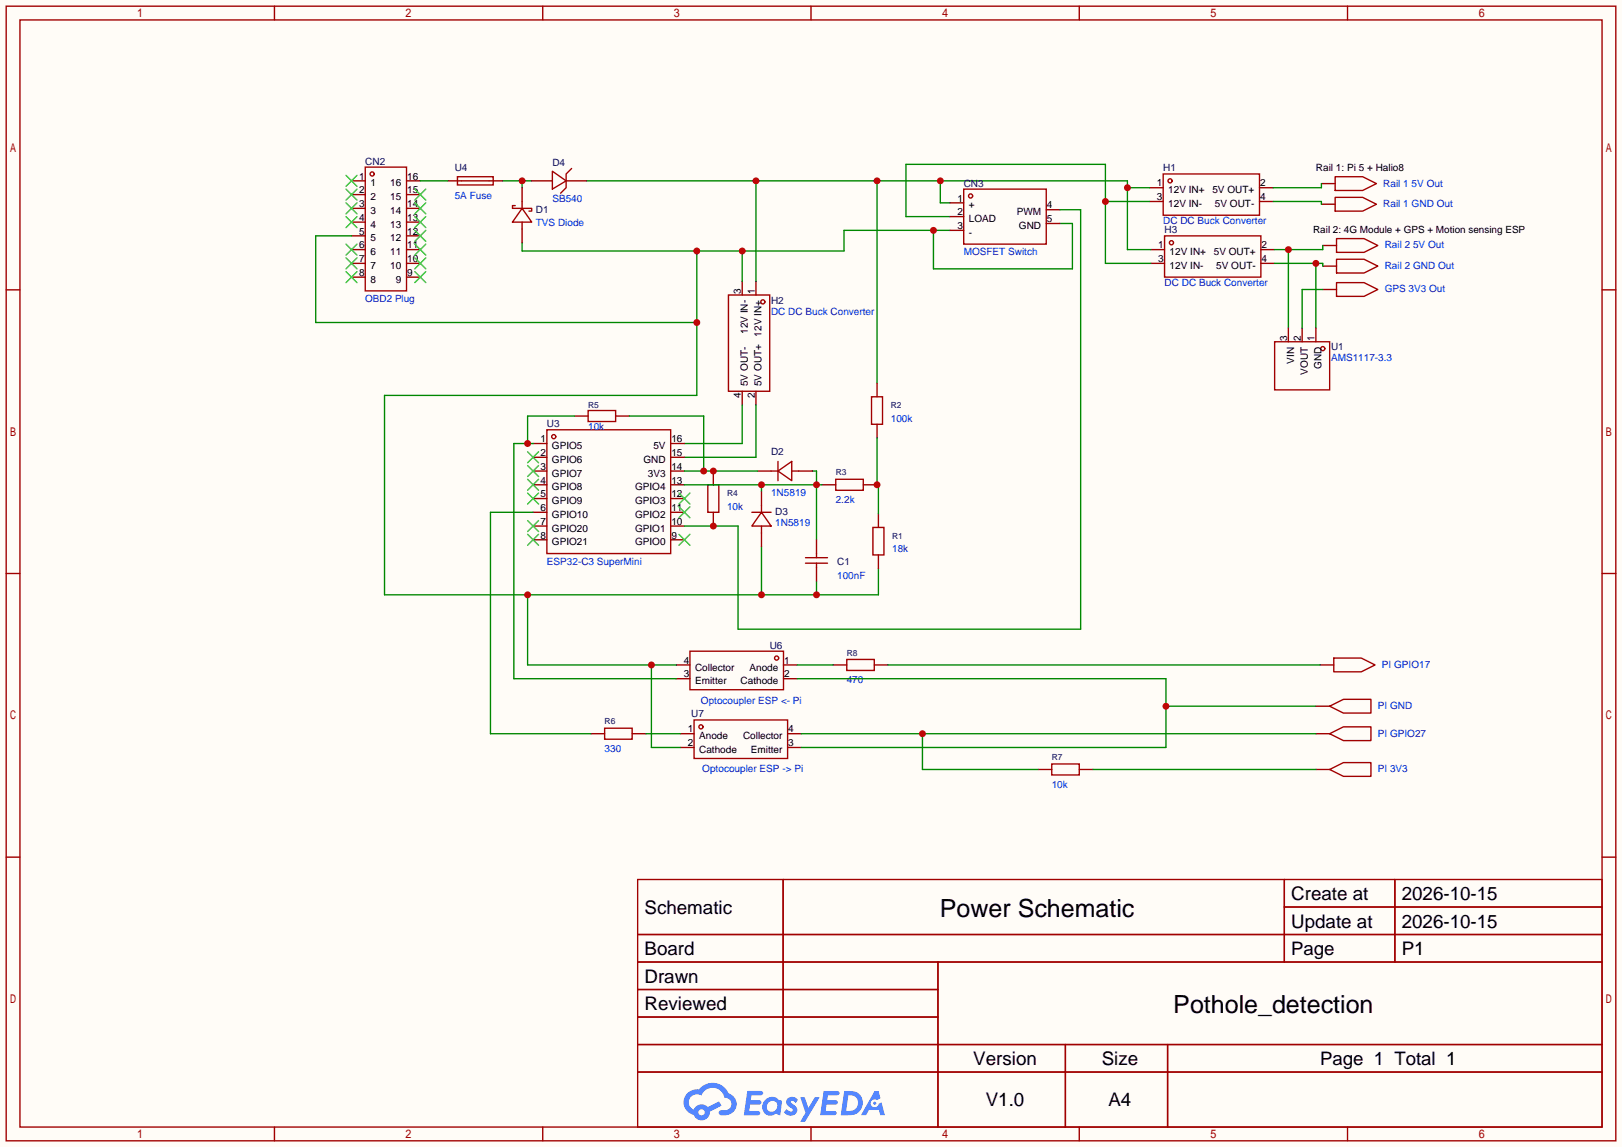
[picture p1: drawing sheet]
<svg xmlns="http://www.w3.org/2000/svg" width="299mm" height="212mm" viewBox="0 0 299 212" stroke-linecap="round" stroke-linejoin="round" font-family="sans-serif">
<path d="M0 0h299.5v211.8h-299.5z" fill="#fffcf7"/>
<g fill="none" stroke="#a10000" stroke-width=".25">
<path d="M1.1 1.1h297.2v209.6h-297.2zM3.7 3.7h292.1v204.5h-292.1zM50.7 1.1v2.6M100.2 1.1v2.6M149.7 1.1v2.6M199.3 1.1v2.6M248.8 1.1v2.6M1.1 53.5h2.6M295.8 53.5h2.5M1.1 105.9h2.6M295.8 105.9h2.5M1.1 158.3h2.6"/>
<path d="M295.8 158.3h2.5M117.7 162.4h178.1v45.8h-178.1zM117.7 172.6h178.1M117.7 177.7h178.1M144.6 162.4v35.6M173.2 177.7v30.5M237.1 162.4v15.3M237.1 167.5h58.7M257.5 162.4v15.3M117.7 182.8h55.5M117.7 192.9h178.1M117.7 187.8h55.5"/>
<path d="M117.7 198h178.1M196.7 192.9v15.3M215.6 192.9v15.3M50.7 208.2v2.5M100.2 208.2v2.5M149.7 208.2v2.5M199.3 208.2v2.5M248.8 208.2v2.5"/>
</g>
<g fill="#5487ff">
<path d="M145.5 202.8a1.3 1.3 0 0 1 1.8 .3l-.4 .6a.54 .54 0 0 0-.9-.2l.1 .2a1.58 1.58 0 0 1 1.1 1.6 1.43 1.43 0 0 1-2.5 .1l.5-.6a.64 .64 0 0 0 .5 .5 .64 .64 0 0 0 .7-.3l-.2-.2a1.6 1.6 0 0 1-1-1.6z"/>
<path d="M147.7 202.7h.9l.7 1.9 1.1-1.9h.9l-2.7 4.5h-.9l1-1.7z"/>
<path d="M138 201.5h1.6a1.31 1.31 0 0 1 1.2 .2 .4 .4 0 0 1-.3 .6h-1.8l-.1 .9h1.6a.4 .4 0 0 1 .4 .4 .4 .4 0 0 1-.4 .4h-1.7l-.2 1.2h.8a1.23 1.23 0 0 1 1.2 .2 .39 .39 0 0 1-.3 .6h-2.7z"/>
<path d="M152.1 201.5h1.6a1.32 1.32 0 0 1 1.3 .2 .39 .39 0 0 1-.4 .6h-1.7l-.2 .9h1.7a.4 .4 0 0 1 .3 .4 .4 .4 0 0 1-.4 .4h-1.7l-.2 1.2h.8a1.23 1.23 0 0 1 1.2 .2 .39 .39 0 0 1-.3 .6h-2.7z"/>
<path d="M161.5 201.5h.7l.4 1.3-.7 .4a.75 .75 0 0 0-1.1 .3 .75 .75 0 0 0 .5 1 .75 .75 0 0 0 .9-.6l.6-.3 .6 2.4h-.9l-.2-1h-1.9l-.5 1h-.9z"/>
<path d="M155.9 201.5l-.7 4.5h1.5a2.27 2.27 0 0 0 2.6-2.3 2.27 2.27 0 0 0-2.7-2.2zM156.6 202.3a1.5 1.5 0 0 1 1.8 1.5 1.5 1.5 0 0 1-1.9 1.4h-.3z"/>
<path d="M141.3 203.1a1.62 1.62 0 0 0-.4 2.1 1.62 1.62 0 0 0 2 .7l.4-.3 .3 .3 .5 .1 .3-2.5-.2-.3h-.4a1.58 1.58 0 0 0-2.5-.1zM141.9 203.6a.99 .99 0 0 1 1.6 .3 .99 .99 0 0 1-.9 1.4 .94 .94 0 0 1-1-.5 .94 .94 0 0 1 .3-1.2z"/>
<path d="M126.9 201.9a2.37 2.37 0 0 0 1.2 4 1.54 1.54 0 0 0 1.7 1 1.54 1.54 0 0 0 1.3-1.6l2.1-1.1-.5-.8-2 1.1a1.57 1.57 0 0 0-2.6 .4 1.5 1.5 0 0 1-.8-2.1 1.5 1.5 0 0 1 2.2-.5 2.23 2.23 0 0 1 2.3-1.4 2.23 2.23 0 0 1 2 1.8 1.16 1.16 0 0 1 1.2 1.1 1.16 1.16 0 0 1-1 1.3h-.7a.47 .47 0 0 0-.6 .3 .47 .47 0 0 0 .4 .6 2.23 2.23 0 0 0 2.3-.7 2.23 2.23 0 0 0 .4-2.3 2.16 2.16 0 0 0-1.3-1.1 3.2 3.2 0 0 0-5.4-.7l-1.2 .1zM129 205.4a.58 .58 0 0 1 1.1 0 .58 .58 0 0 1-1.1 0z"/>
<circle cx="161.5" cy="203.8" r=".28"/>
</g>
<g fill="none" stroke="#a10000" stroke-width=".25">
<path d="M67.4 30.9h7.7v22.8h-7.7zM214.8 32.1h17.7v7.7h-17.7zM134.5 54.5h7.6v17.8h-7.6zM215 43.6h17.8v7.6h-17.8zM127.4 120.3h17.3v7.1h-17.3zM128.1 133h17.3v7.1h-17.3z"/>
<circle cx="68.7" cy="32.1" r=".38"/>
<circle cx="216" cy="33.4" r=".38"/>
<circle cx="140.8" cy="55.8" r=".38"/>
<circle cx="216.3" cy="44.8" r=".38"/>
<circle cx="129.4" cy="134.2" r=".38"/>
<circle cx="143.4" cy="121.5" r=".38"/>
</g>
<g fill="none" stroke="#870000" stroke-width=".25">
<path d="M64.9 33.4h2.5M64.9 35.9h2.5M64.9 38.5h2.5M75.1 33.4h2.5M75.1 35.9h2.5M75.1 38.5h2.5M212.2 34.7h2.6M212.2 37.2h2.6M232.5 34.7h2.6M232.5 37.2h2.6M64.9 46.1h2.5M64.9 48.6h2.5"/>
<path d="M64.9 41h2.5M64.9 43.6h2.5M64.9 51.2h2.5M75.1 46.1h2.5M75.1 48.6h2.5M75.1 41h2.5M75.1 43.6h2.5M75.1 51.2h2.5M137 51.9v2.6M139.6 51.9v2.6M212.5 46.1h2.5M212.5 48.6h2.5"/>
<path d="M232.8 46.1h2.5M232.8 48.6h2.5M137 72.3v2.5M139.6 72.3v2.5M124.8 122.8h2.6M124.8 125.3h2.6M125.6 135.5h2.5M125.6 138h2.5M144.7 122.8h2.5M144.7 125.3h2.5M145.4 135.5h2.6M145.4 138h2.6"/>
</g>
<g fill="none" stroke="#3c3" stroke-width=".25">
<path d="M63.9 32.4l2 2M63.9 34.9l2 2.1M63.9 37.5l2 2M65.9 32.4l-2 2M65.9 34.9l-2 2.1M65.9 37.5l-2 2M76.6 37.5l2 2M76.6 34.9l2 2.1M78.6 34.9l-2 2.1M78.6 37.5l-2 2M63.9 40l2 2M63.9 45.1l2 2"/>
<path d="M63.9 47.6l2 2.1M63.9 50.2l2 2M65.9 40l-2 2M65.9 45.1l-2 2M65.9 47.6l-2 2.1M65.9 50.2l-2 2M76.6 45.1l2 2M76.6 47.6l2 2.1M76.6 50.2l2 2M76.6 42.5l2 2.1M76.6 40l2 2M78.6 50.2l-2 2"/>
<path d="M78.6 47.6l-2 2.1M78.6 45.1l-2 2M78.6 42.5l-2 2.1M78.6 40l-2 2"/>
</g>
<path d="M92.8 33.4h5.4M96.4 33.4v1.3" fill="none" stroke="#008700" stroke-width=".25"/>
<circle cx="96.4" cy="33.4" r=".63" fill="#c00"/>
<path d="M108.3 33.4h99.9v12.7h4.3M139.6 33.4v18.5M161.9 33.4v37.3M173.6 33.4v4.1h1.8M208.2 34.7h4" fill="none" stroke="#008700" stroke-width=".25"/>
<g fill="#c00">
<circle cx="139.6" cy="33.4" r=".63"/>
<circle cx="161.9" cy="33.4" r=".63"/>
<circle cx="173.6" cy="33.4" r=".63"/>
<circle cx="208.2" cy="34.7" r=".63"/>
</g>
<path d="M64.9 43.6h-6.6v16h70.4M128.7 46.4v26.6h-57.7v36.9h91.2v-4.9M137 46.4v5.5M175.4 42.5h-19.6v3.9h-59.4v-1.6M195.7 41.3h2.3v8.4h-25.7v-7.2M97.4 109.9v12.9h27.4M140.6 101v8.9M150.7 107.3v2.6M120.3 122.8v15.2h5.3" fill="none" stroke="#008700" stroke-width=".25"/>
<g fill="#c00">
<circle cx="120.3" cy="122.8" r=".63"/>
<circle cx="97.4" cy="109.9" r=".63"/>
<circle cx="140.6" cy="109.9" r=".63"/>
<circle cx="150.7" cy="109.9" r=".63"/>
<circle cx="128.7" cy="59.6" r=".63"/>
<circle cx="128.7" cy="46.4" r=".63"/>
<circle cx="137" cy="46.4" r=".63"/>
<circle cx="172.3" cy="42.5" r=".63"/>
</g>
<path d="M204.1 37.2h8.1M175.4 40h-8.1v-9.6h36.8v18.2h8.4M137 74.8v7.1h-10.6" fill="none" stroke="#008700" stroke-width=".25"/>
<circle cx="204.1" cy="37.2" r=".63" fill="#c00"/>
<path d="M139.6 74.8v9.7h-13.2M161.9 80.9v8.6h.3v5.4" fill="none" stroke="#008700" stroke-width=".25"/>
<g fill="none" stroke="#870000" stroke-width=".25">
<path d="M82.7 33.4h2.5M90.3 33.4h2.5M96.4 34.7v2.5M175.4 37.5h2.5M193.2 38.7h2.5M96.4 42.3v2.5M175.4 40h2.5M175.4 42.5h2.5M193.2 41.3h2.5M106 76.8h2.6M113.7 76.8h2.5M161.9 70.7v2.6"/>
<path d="M161.9 78.4v2.5M98.4 81.9h2.6M98.4 84.5h2.6M98.4 87h2.6M98.4 89.5h2.6M98.4 92.1h2.6M98.4 94.6h2.6M98.4 97.2h2.6M98.4 99.7h2.6M123.8 81.9h2.6M123.8 84.5h2.6M123.8 87h2.6"/>
<path d="M123.8 89.5h2.6M123.8 92.1h2.6M123.8 94.6h2.6M123.8 97.2h2.6M123.8 99.7h2.6M131.7 87v2.5M131.7 94.6v2.6M151.8 89.5h2.5M159.4 89.5h2.5M162.2 94.9v2.5M162.2 102.5v2.5M109.1 135.5h2.5"/>
<path d="M116.7 135.5h2.6M153.8 122.8h2.5M161.4 122.8h2.6M191.6 142.1h2.6M199.3 142.1h2.5"/>
</g>
<g fill="none" stroke="#3c3" stroke-width=".25">
<path d="M97.4 98.7l2 2M97.4 96.1l2 2.1M97.4 91.1l2 2M97.4 88.5l2 2.1M97.4 86l2 2M97.4 83.4l2 2.1M99.4 98.7l-2 2M99.4 96.1l-2 2.1M99.4 91.1l-2 2M99.4 88.5l-2 2.1M99.4 86l-2 2M99.4 83.4l-2 2.1"/>
<path d="M125.3 91.1l2.1 2M125.3 93.6l2.1 2M125.3 98.7l2.1 2M127.4 91.1l-2.1 2M127.4 93.6l-2.1 2M127.4 98.7l-2.1 2"/>
</g>
<g fill="none" stroke="#a10000" stroke-width=".25">
<path d="M84.5 32.6h6.6v1.6h-6.6zM85.2 33.4h5.1M95.1 38h-.5v.5h3.6v.5h-.5M96.4 38.5l1.8 2.5h-3.6zM96.4 37.2v1.3M177.9 34.9h15.3v10.2h-15.3zM96.4 41v1.3M101 79.4h22.8v22.8h-22.8zM108.6 75.8h5.1v2.1h-5.1zM160.9 73.3h2v5.1h-2zM130.7 89.5h2v5.1h-2zM154.3 88.5h5.1v2.1h-5.1z"/>
<path d="M161.2 97.4h2v5.1h-2zM111.6 134.5h5.1v2h-5.1zM156.3 121.8h5.1v2h-5.1zM194.2 141.1h5.1v2h-5.1z"/>
<circle cx="179.2" cy="36.2" r=".38"/>
<circle cx="102.2" cy="80.6" r=".38"/>
</g>
<circle cx="161.9" cy="89.5" r=".63" fill="#c00"/>
<path d="M126.4 89.5h25.4M140.6 89.5v1.3M150 87h.7v12.7" fill="none" stroke="#008700" stroke-width=".25"/>
<g fill="#c00">
<circle cx="150.7" cy="89.5" r=".63"/>
<circle cx="140.6" cy="89.5" r=".63"/>
</g>
<path d="M139.8 87h2.6M140.6 90.8v2.5M140.6 98.4v2.6M147.4 87h2.6" fill="none" stroke="#870000" stroke-width=".25"/>
<path d="M138.8 94.6h3.6M140.6 94.6l1.8 2.6h-3.6zM140.6 93.3v1.3M140.6 97.2v1.2M142.4 87h1.2M143.6 87l2.6-1.8v3.6zM143.6 85.2v3.6M146.2 87h1.2" fill="none" stroke="#a10000" stroke-width=".25"/>
<path d="M195.7 38.7h3.8v77.5h-63.2v-19h-9.9" fill="none" stroke="#008700" stroke-width=".25"/>
<circle cx="131.7" cy="97.2" r=".63" fill="#c00"/>
<path d="M102 31.6l2.5 1.8-2.5 1.5zM105.5 31.1l-1 1v2.6l-1 1M148.7 104h4.1M148.7 103h4.1M150.7 102.2v.8M150.7 104v.8" fill="none" stroke="#a10000" stroke-width=".25"/>
<path d="M98.2 33.4h3.8M104.5 33.4h3.8M150.7 99.7v2.5M150.7 104.8v2.5" fill="none" stroke="#870000" stroke-width=".25"/>
<path d="M116.2 76.8h13.7v10.2M126.4 87h13.4M119.3 135.5h6.3" fill="none" stroke="#008700" stroke-width=".25"/>
<g fill="#c00">
<circle cx="129.9" cy="87" r=".63"/>
<circle cx="131.7" cy="87" r=".63"/>
</g>
<path d="M106 76.8h-8.6v5.1M98.4 81.9h-3.5v43.4h29.9" fill="none" stroke="#008700" stroke-width=".25"/>
<circle cx="97.4" cy="81.9" r=".63" fill="#c00"/>
<path d="M98.4 94.6h-7.8v40.9h18.5M147.2 122.8h6.6M147.2 125.3h68.1v12.7h-67.3M215.3 130.4h27.7" fill="none" stroke="#008700" stroke-width=".25"/>
<circle cx="215.3" cy="130.4" r=".63" fill="#c00"/>
<path d="M244 37.7h2.5M244 33.9h2.5M244.2 53.5h2.6M244.2 49.1h2.6M244.2 45.3h2.6M243 135.5h2.5M243 130.4h2.5M243.7 122.8h2.6M243 142.1h2.5" fill="none" stroke="#870000" stroke-width=".25"/>
<path d="M246.5 36.4h5.1l2.5 1.3-2.5 1.3h-5.1zM246.5 32.6h5.1l2.5 1.3-2.5 1.3h-5.1zM246.8 52.2h5l2.6 1.3-2.6 1.2h-5zM246.8 47.9h5l2.6 1.2-2.6 1.3h-5zM246.8 44.1h5l2.6 1.2-2.6 1.3h-5zM245.5 135.5l2.5-1.3h5.1v2.6h-5.1zM245.5 130.4l2.5-1.2h5.1v2.5h-5.1zM246.3 121.5h5l2.6 1.3-2.6 1.3h-5zM245.5 142.1l2.5-1.3h5.1v2.6h-5.1z" fill="none" stroke="#a10000" stroke-width=".25"/>
<path d="M148 135.5h95M164 122.8h79.7M170.3 135.5v6.6h21.3" fill="none" stroke="#008700" stroke-width=".25"/>
<circle cx="170.3" cy="135.5" r=".63" fill="#c00"/>
<path d="M77.6 33.4h5.1M235.1 37.2h8.9v.5M244 33.9v.8h-8.9M237.9 46.1v14.5M244.2 45.3v.8h-8.9M201.8 142.1h41.2" fill="none" stroke="#008700" stroke-width=".25"/>
<circle cx="237.9" cy="46.1" r=".63" fill="#c00"/>
<path d="M235.3 48.6h8.9v.5M243 48.6v12" fill="none" stroke="#008700" stroke-width=".25"/>
<circle cx="243" cy="48.6" r=".63" fill="#c00"/>
<g fill="none" stroke="#a10000" stroke-width=".25">
<path d="M235.3 63.1h10.2v8.9h-10.2z"/>
<circle cx="244.2" cy="64.4" r=".38"/>
</g>
<path d="M237.9 60.6v2.5M240.4 60.6v2.5M243 60.6v2.5" fill="none" stroke="#870000" stroke-width=".25"/>
<path d="M244.2 53.5h-3.8v7.1" fill="none" stroke="#008700" stroke-width=".25"/>
<g font-size="4.6">
<text x="173.5" y="169.4">Power Schematic</text>
<text x="216.6" y="187.1">Pothole_detection</text>
</g>
<g font-size="3.5">
<text x="238.4" y="166.2">Create at</text>
<text x="258.8" y="166.2">2026-10-15</text>
<text x="119" y="168.8">Schematic</text>
<text x="238.4" y="171.3">Update at</text>
<text x="258.8" y="171.3">2026-10-15</text>
<text x="119" y="176.4">Board</text>
<text x="258.8" y="176.4">P1</text>
<text x="119" y="181.5">Drawn</text>
<text x="119" y="186.6">Reviewed</text>
<text x="179.7" y="196.7">Version</text>
<text x="203.4" y="196.7">Size</text>
<text x="182" y="204.3">V1.0</text>
<text x="204.7" y="204.3">A4</text>
</g>
<g font-size="3.4">
<text x="238.4" y="176.4">Page</text>
<text x="243.7" y="196.7">Page 1 Total 1</text>
</g>
<g font-size="1.8">
<text x="66.3" y="33.2">1</text>
<text x="66.3" y="35.7">2</text>
<text x="68.4" y="34.4">1</text>
<text x="72.1" y="34.4">16</text>
<text x="75.2" y="35.7">15</text>
<text x="75.2" y="33.2">16</text>
<text x="213.6" y="34.4">1</text>
<text x="215.7" y="35.7">12V IN+</text>
<text x="223.8" y="35.7">5V OUT+</text>
<text x="232.7" y="34.4">2</text>
<text x="243" y="31.7">Rail 1: Pi 5 + Halio8</text>
<text x="66.3" y="38.3">3</text>
<text x="66.3" y="40.8">4</text>
<text x="68.4" y="37">2</text>
<text x="68.4" y="39.5">3</text>
<text x="72.1" y="39.5">14</text>
<text x="72.1" y="37">15</text>
<text x="75.2" y="40.8">13</text>
<text x="75.2" y="38.3">14</text>
<text x="176.8" y="37.2">1</text>
<text x="176.8" y="39.8">2</text>
<text x="178.9" y="38.5">+</text>
<text x="178.9" y="41">LOAD</text>
<text x="187.7" y="39.8">PWM</text>
<text x="193.3" y="38.5">4</text>
<text x="193.3" y="41">5</text>
<text x="213.6" y="37">3</text>
<text x="215.7" y="38.3">12V IN-</text>
<text x="224.3" y="38.3">5V OUT-</text>
<text x="232.7" y="37">4</text>
<text x="66.3" y="43.3">5</text>
<text x="66.3" y="45.9">6</text>
<text x="68.4" y="42.1">4</text>
<text x="68.4" y="44.6">5</text>
<text x="68.4" y="47.1">6</text>
<text x="72.1" y="47.1">11</text>
<text x="72.1" y="44.6">12</text>
<text x="72.1" y="42.1">13</text>
<text x="75.2" y="45.9">11</text>
<text x="75.2" y="43.3">12</text>
<text x="176.8" y="42.3">3</text>
<text x="178.9" y="43.6">-</text>
<text x="188.1" y="42.3">GND</text>
<text x="213.9" y="45.9">1</text>
<text x="215.9" y="47.1">12V IN+</text>
<text x="224.1" y="47.1">5V OUT+</text>
<text x="232.9" y="45.9">2</text>
<text x="242.4" y="43.1">Rail 2: 4G Module + GPS + Motion sensing ESP</text>
<text x="66.3" y="48.4">7</text>
<text x="66.3" y="51">8</text>
<text x="68.4" y="49.7">7</text>
<text x="68.4" y="52.2">8</text>
<text x="72.1" y="49.7">10</text>
<text x="73.1" y="52.2">9</text>
<text x="75.2" y="51">9</text>
<text x="75.2" y="48.4">10</text>
<text x="213.9" y="48.4">3</text>
<text x="215.9" y="49.7">12V IN-</text>
<text x="224.6" y="49.7">5V OUT-</text>
<text x="232.9" y="48.4">4</text>
<text x="136.8" y="54.4" transform="rotate(-90 136.8 54.4)">3</text>
<text x="139.3" y="54.4" transform="rotate(-90 139.3 54.4)">1</text>
<text x="138.1" y="61.7" transform="rotate(-90 138.1 61.7)">12V IN-</text>
<text x="140.6" y="62.1" transform="rotate(-90 140.6 62.1)">12V IN+</text>
<text x="237.6" y="63" transform="rotate(-90 237.6 63)">3</text>
<text x="240.2" y="63" transform="rotate(-90 240.2 63)">2</text>
<text x="242.7" y="63" transform="rotate(-90 242.7 63)">1</text>
<text x="138.1" y="71.3" transform="rotate(-90 138.1 71.3)">5V OUT-</text>
<text x="140.6" y="71.3" transform="rotate(-90 140.6 71.3)">5V OUT+</text>
<text x="238.9" y="67.1" transform="rotate(-90 238.9 67.1)">VIN</text>
<text x="241.5" y="69.2" transform="rotate(-90 241.5 69.2)">VOUT</text>
<text x="244" y="68.2" transform="rotate(-90 244 68.2)">GND</text>
<text x="136.8" y="73.4" transform="rotate(-90 136.8 73.4)">4</text>
<text x="139.3" y="73.4" transform="rotate(-90 139.3 73.4)">2</text>
<text x="99.8" y="81.7">1</text>
<text x="101.9" y="83">GPIO5</text>
<text x="120.6" y="83">5V</text>
<text x="124" y="81.7">16</text>
<text x="99.8" y="89.3">4</text>
<text x="99.8" y="86.8">3</text>
<text x="99.8" y="84.2">2</text>
<text x="101.9" y="88">GPIO7</text>
<text x="101.9" y="85.5">GPIO6</text>
<text x="118.8" y="85.5">GND</text>
<text x="119.6" y="88">3V3</text>
<text x="124" y="84.2">15</text>
<text x="124" y="86.8">14</text>
<text x="124" y="89.3">13</text>
<text x="99.8" y="94.4">6</text>
<text x="99.8" y="91.8">5</text>
<text x="101.9" y="95.7">GPIO10</text>
<text x="101.9" y="93.1">GPIO9</text>
<text x="101.9" y="90.6">GPIO8</text>
<text x="117.2" y="90.6">GPIO4</text>
<text x="117.2" y="93.1">GPIO3</text>
<text x="117.2" y="95.7">GPIO2</text>
<text x="124" y="91.8">12</text>
<text x="124" y="94.4">11</text>
<text x="99.8" y="99.5">8</text>
<text x="99.8" y="96.9">7</text>
<text x="101.9" y="100.7">GPIO21</text>
<text x="101.9" y="98.2">GPIO20</text>
<text x="117.2" y="98.2">GPIO1</text>
<text x="117.2" y="100.7">GPIO0</text>
<text x="124" y="96.9">10</text>
<text x="124" y="99.5">9</text>
<text x="126.2" y="122.6">4</text>
<text x="126.2" y="125.1">3</text>
<text x="128.3" y="123.8">Collector</text>
<text x="138.4" y="123.8">Anode</text>
<text x="144.8" y="122.6">1</text>
<text x="144.8" y="125.1">2</text>
<text x="128.3" y="126.4">Emitter</text>
<text x="136.7" y="126.4">Cathode</text>
<text x="127" y="135.3">1</text>
<text x="127" y="137.8">2</text>
<text x="129.1" y="136.5">Anode</text>
<text x="137.2" y="136.5">Collector</text>
<text x="145.5" y="135.3">4</text>
<text x="145.5" y="137.8">3</text>
<text x="129.1" y="139.1">Cathode</text>
<text x="138.6" y="139.1">Emitter</text>
</g>
<g font-size="1.8" fill="#000080">
<text x="67.4" y="30.4">CN2</text>
<text x="83.9" y="31.7">U4</text>
<text x="102" y="30.7">D4</text>
<text x="177.9" y="34.5">CN3</text>
<text x="214.8" y="31.7">H1</text>
<text x="98.9" y="39.3">D1</text>
<text x="215" y="43.1">H3</text>
<text x="142.4" y="56.1">H2</text>
<text x="245.7" y="64.7">U1</text>
<text x="101" y="78.9">U3</text>
<text x="142.4" y="84">D2</text>
<text x="143.1" y="95.2">D3</text>
<text x="154.6" y="104.3">C1</text>
<text x="142.1" y="119.8">U6</text>
<text x="127.6" y="132.5">U7</text>
</g>
<g font-size="1.8" fill="#00f">
<text x="255.4" y="34.5">Rail 1 5V Out</text>
<text x="83.9" y="36.7">5A Fuse</text>
<text x="98.9" y="41.8">TVS Diode</text>
<text x="102" y="37.3">SB540</text>
<text x="214.8" y="41.3">DC DC Buck Converter</text>
<text x="255.4" y="38.3">Rail 1 GND Out</text>
<text x="177.9" y="47.2">MOSFET Switch</text>
<text x="255.7" y="45.9">Rail 2 5V Out</text>
<text x="215" y="52.8">DC DC Buck Converter</text>
<text x="255.7" y="49.7">Rail 2 GND Out</text>
<text x="67.4" y="55.8">OBD2 Plug</text>
<text x="142.4" y="58.1">DC DC Buck Converter</text>
<text x="255.7" y="54">GPS 3V3 Out</text>
<text x="245.7" y="66.7">AMS1117-3.3</text>
<text x="164.5" y="77.9">100k</text>
<text x="108.6" y="79.4">10k</text>
<text x="134.2" y="94.2">10k</text>
<text x="142.4" y="91.6">1N5819</text>
<text x="154.3" y="92.9">2.2k</text>
<text x="143.1" y="97.2">1N5819</text>
<text x="101" y="104.3">ESP32-C3 SuperMini</text>
<text x="154.6" y="106.9">100nF</text>
<text x="164.7" y="102">18k</text>
<text x="255.1" y="123.4">PI GPIO17</text>
<text x="129.4" y="130">Optocoupler ESP &lt;- Pi</text>
<text x="156.3" y="126.2">470</text>
<text x="254.4" y="131">PI GND</text>
<text x="254.4" y="136.1">PI GPIO27</text>
<text x="111.6" y="138.9">330</text>
<text x="129.7" y="142.7">Optocoupler ESP -&gt; Pi</text>
<text x="254.4" y="142.7">PI 3V3</text>
<text x="194.2" y="145.5">10k</text>
</g>
<g font-size="1.6" fill="#000080">
<text x="108.6" y="75.4">R5</text>
<text x="164.5" y="75.4">R2</text>
<text x="154.3" y="87.8">R3</text>
<text x="134.2" y="91.6">R4</text>
<text x="164.7" y="99.5">R1</text>
<text x="156.3" y="121.1">R8</text>
<text x="111.6" y="133.8">R6</text>
<text x="194.2" y="140.4">R7</text>
</g>
</svg>
